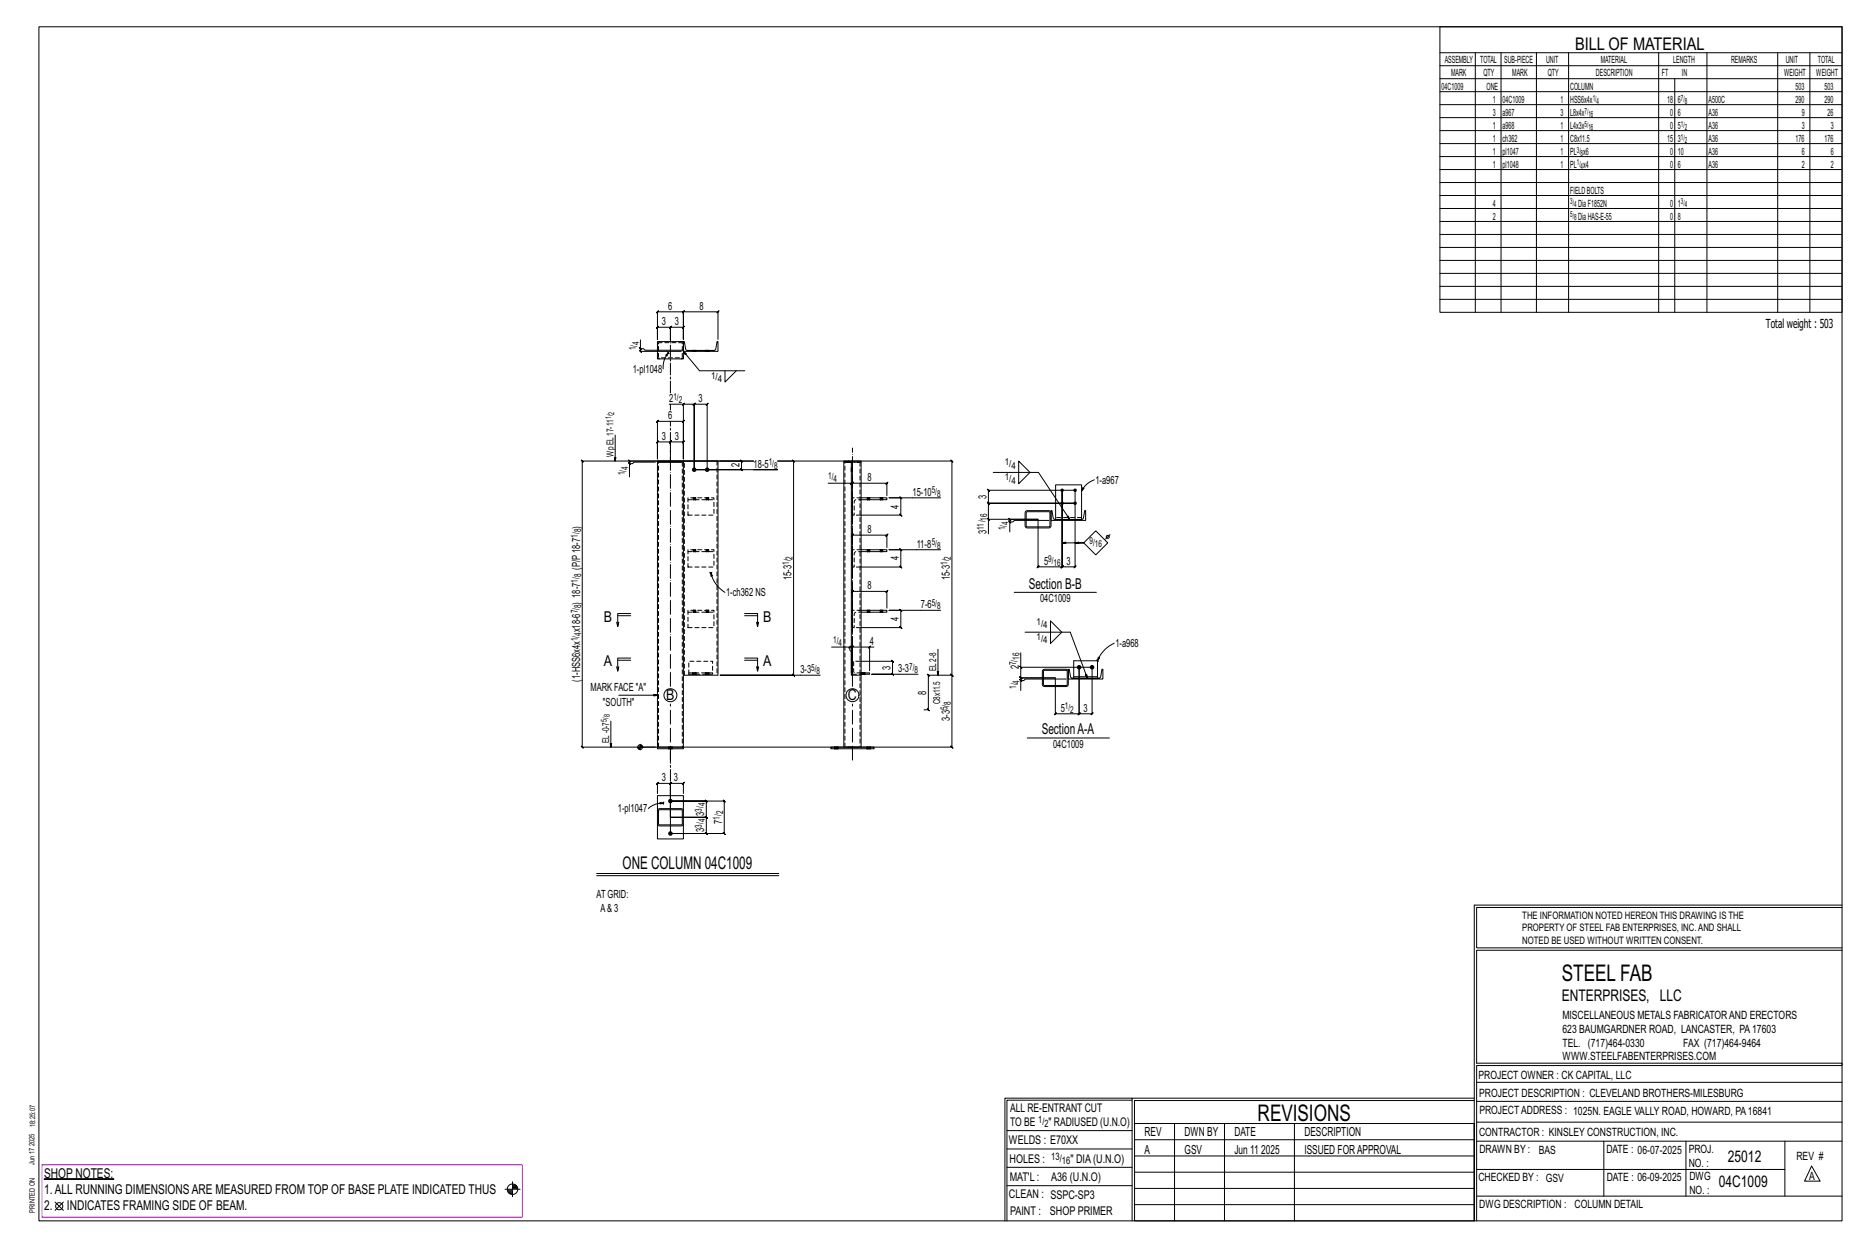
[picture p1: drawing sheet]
<svg xmlns="http://www.w3.org/2000/svg" width="914mm" height="610mm" viewBox="0 0 914 610" stroke-linecap="round" stroke-linejoin="round" font-family="sans-serif">
<g fill="#000" stroke="#000" stroke-width=".49">
<path d="M22 577h34z"/>
<circle cx="340" cy="230" r=".9"/>
<circle cx="346" cy="230" r=".9"/>
<circle cx="520" cy="240" r=".6"/>
<circle cx="526" cy="240" r=".6"/>
<circle cx="520" cy="246" r=".6"/>
<circle cx="526" cy="246" r=".6"/>
<circle cx="528" cy="326" r=".9"/>
<circle cx="535" cy="326" r=".9"/>
<circle cx="328" cy="392" r=".9"/>
<circle cx="328" cy="408" r=".9"/>
</g>
<g fill="none" stroke="#000" stroke-width=".49">
<path d="M19 13h883v584h-883zM705 13h197v140h-197zM705 26h197M705 32h197M705 39h197M722 26v127M735 26v127M752 26v127M768 26v127M812 26v127M820 39v114M836 26v127"/>
<path d="M870 26v127M886 26v127M705 45h197M705 51h197M705 58h197M705 64h197M705 70h197M705 77h197M705 83h197M705 89h197M705 96h197M705 102h197"/>
<path d="M705 108h197M705 115h197M705 121h197M705 127h197M705 134h197M322 153h-1l1-1v1h13h-1l1-1v1v13v-6l-1 1 1-1h-7h1l-1 1v-1v7v-7h1l-1 1v-1h-6l-1 1 1-1v6zM705 140h197M705 146h197M313 170l1 1zM313 166v5h2h1h18M313 171v1v-1l1 1h-1h20M322 167h13v9h-13z"/>
<path d="M326 174l1-1-1 1zM327 172v1M327 173a11 11 0 0 0-2 7M327 173h1M335 167l1 4h1h13l1-4v5h-16zM335 166v-13h-1l1-1v1h16l1-1-1 1v13M335 172l7 9h23M339 171h.1M339 172h.1M341 171h.1M341 172h.1M345 171h.1"/>
<path d="M345 172h.1M347 171h.1M347 172h.1M328 198h7v27M335 198h-1l1-1zM335 198h5h-1l1-1v1v32v-32h-1l1-1v1h6l1-1-1 1v32M355 181v6l5-6M301 213v13M322 206l-1 1 1-1h13l-1 1 1-1v19v-9l-1 1 1-1h-7h1l-1 1v-1v2l1-2-1 1v-1h-6l-1 1 1-1v9zM308 226l1 1zM308 227v-1h1l-1-1v1h55l-1-1 1 1v4l-1-1 1 1h-23h41h-12M321 226h-11v1h-2v6"/>
<path d="M322 226v140M323 226h10M335 226h16v104h-16M335 226h-13h13v140M353 226h16h-84v-1l1 1h-1v140v-1l1 1h-1h132M405 236h12l-1 1 1-1v1l1-1h-1M413 226v140M415 226h51l-1-1 1 1v104M416 226h-35h7v-1l1 1h-1v104l1 1-1-1h-35h48M417 231h.1M417 229h.1M417 226h5v104h-5z"/>
<path d="M417 226h-4h4h-3M486 231h22l16 23M499 226l5 5-5 6zM530 239h1l-2 1zM536 235a11 11 0 0 0-7 5M339 244h.1M341 244h.1M346 244h.1M347 244h.1M422 244h12h-12M425 244h.1M426 244h.1"/>
<path d="M431 244h.1M432 244h.1M434 242v-6h1l-1 1v-1h-17h1l-1 1v-1v15M460 244h-25h6l-1-1 1 1v8h-1l1 1v-1h-22M483 254l1 1zM484 254v-8v1l-1-1h1h42h-42v1l-1-1h1v-6l-1-1 1 1h42v37h1l-1 1v-1h-6l-1 1 1-1v-37v37l-1 1 1-1h-12h1l-1 1v-1v-23h-24v7M494 255l1 1zM502 250h12v1v7h-1h-11v-1zM502 251l12-1v7l-11 1zM508 254h-14l1 1-1-1v1M513 255h-16h-1h-2v5M514 250h1l1 4h14l1-4v5h-17z"/>
<path d="M517 254v-17h12v17M339 269h.1M339 270h.1M341 269h.1M341 270h.1M346 269h.1M346 270h.1M347 269h.1M347 270h.1M422 269h12v1h-12M425 269h.1M425 270h.1"/>
<path d="M426 269h.1M426 270h.1M431 269h.1M431 270h.1M432 269h.1M432 270h.1M434 268v-6l1-1-1 1h-17l1-1-1 1v14M460 269h-25h6l-1-1 1 1v8h-1l1 1v-1h-22M520 266h10h-4M530 266l6-6 6 6-6 5zM543 262l-2 2M339 299h.1"/>
<path d="M339 300h.1M341 299h.1M341 300h.1M346 299h.1M346 300h.1M347 299h.1M347 300h.1M347 280h1M348 280l1 2h-1zM348 280a16 16 0 0 0 7 10M348 280h.1M422 299h12v1h-12"/>
<path d="M425 299h.1M425 300h.1M426 299h.1M426 300h.1M431 299h.1M431 300h.1M432 299h.1M432 300h.1M434 298v-9h1l-1 1v-1h-17h1l-1 1v-1v17M460 299h-25h6l-1-1 1 1v8h-1l1 1v-1h-22M496 290h41M302 304v3"/>
<path d="M302 301h7M309 300h-7v7l1-3M364 300h7v7v-3M364 301h7M370 304l1 3M407 317h9v1l1 1v10M415 317l1-1zM416 317h1l1-1-1 1v12M426 317v-1l-1 1zM426 317h-9l1-1-1 1v12M428 317h-2v11M459 318v12"/>
<path d="M500 319v7h35v23l-1 1 1-1h-7h1l-1 1v-1v-23v23h1l-1 1v-1h-11l-1 1 1-1v-17h-17l-1-1 1 1v-6M502 309h22l8 23M514 304l6 5-6 6zM545 315a16 16 0 0 0-8 8M302 326v2M302 323h7M309 322h-7v6l1-2M339 329h.1M339 330h.1M341 329h.1M341 330h.1M345 329h.1"/>
<path d="M345 330h.1M347 329h.1M347 330h.1M364 322h7v6v-2M364 323h7M370 326l1 2M419 324h18l-1-1 1 1v6l-1-1 1 1h-10h22M422 329h4v1h-4M422 330v36M422 329h.1M422 330h.1M423 329h.1"/>
<path d="M423 330h.1M465 330l1 1zM499 326l1 1zM499 332l1 1zM511 328h11h1v7l-1 1h-11l-1-1zM511 328h11v7h-11zM517 332h-17l-1-1 1 1v1M522 332h-20l-1 1h-1v5M523 327l1 4 1 1h13l1-5h1v5h-17zM526 332v-1h11v1M526 331v-8h11v8M537 323h.1"/>
<path d="M537 323l1 1M538 322l-1 1zM299 353v13M303 340h19M452 347l3 1-1-1v-17l1 1-1-1h12h-1l1 1v-1v36l-1-1 1 1h-51M312 366h9M312 366h1M313 366h.1M313 367h.1M313 364v3M313 365h2M313 365h1"/>
<path d="M313 364h1M322 366h13h-13zM327 366h.1M329 366h.1M407 366h21h-21zM408 366h.1M410 366h.1M414 366h6M424 366h.1M426 366h.1M503 361h40M322 397v-8h13l-1 15h-12v-1v-6v-1h11l2 1"/>
<path d="M322 388v-5l-1 1 1-1h6v1l1-1h-1v17M323 396h11v7l-11 1zM323 393h2h-2zM325 393l-4 1-4 2M325 393h.1M325 392v1M328 392h27l-1-1 1 1v16l-1-1 1 1h-27h18l-1-1 1 1v-8l-1-1 1 1h-18h18l-1-1 1 1v-8l-1-1 1 1zM335 388v-5l-1 1 1-1h-7h1l-1 1v-1v25M322 403v7h13v-7M292 427h89M292 428h89M722 443v154"/>
<path d="M722 443h180M902 444h-179v20h179M902 465h-179v55h179v1h-179v76M554 538h-61v59M554 537h168M722 538h-167v13M723 539h179M723 530h179M493 553h61M555 550h167v47h-167zM555 558h167M575 550v47"/>
<path d="M599 550v47M634 550v47M723 549h179M723 558h179M785 558v27M825 558v27M874 558v27M251 578v8M251 580h1M493 571h61M493 562h61M555 573h167"/>
<path d="M555 566h167M723 572h151M887 570l4 8h-8zM27 588l4 4M31 588l-4 4M247 582h8M248 582h3M248 583h3M249 583h2M249 584h2M251 581h2M251 580h2"/>
<path d="M492 597v-60h62v60M493 580h61M555 589h167M555 581h167M723 585h179"/>
<circle cx="542" cy="263" r=".7"/>
<circle cx="328" cy="340" r="3"/>
<circle cx="417" cy="340" r="3"/>
<circle cx="313" cy="366" r="1.2"/>
<circle cx="29" cy="590" r="1.8"/>
<circle cx="251" cy="582" r="2.6"/>
</g>
<path d="M21 570h235v26h-235z" fill="none" stroke="#f0f" stroke-width=".5"/>
<g fill="none" stroke="#000" stroke-width=".49" stroke-dasharray="2 1.4">
<path d="M322 175l1 1M322 168h.1M323 168h11v7h-11zM323 167l-1 1M333 176l2-1M335 168l-2-1M339 171v1M339 171h.1M340 171v1zM340 171l-1 1M340 172h-1M340 171v1"/>
<path d="M341 171h.1M341 172h.1M341 172v-1M345 171v1M345 171h.1M346 171l-1 1M346 171v1zM346 171v1M346 172h.1M347 171v1M347 171h.1M347 172h.1"/>
<path d="M347 172v-1M334 226v140M351 226v104M417 230h.1M417 231h.1M417 230v-1M417 229h.1M420 226h-3h5M421 226v140M337 244h12v8h-12zM337 244h12M339 244h.1"/>
<path d="M340 244h-1M340 244h.1M340 244h1M341 244h-1M341 244h.1M346 244h.1M346 244h1zM347 244h.1M417 252h1v-7l1-1h3M422 244h-5v8M425 244h.1M426 244h.1"/>
<path d="M431 244h.1M431 244h1zM432 244h.1M529 253h-12M337 269h12v8h-12zM337 270h12M339 269v1M339 269h.1M340 269l-1 1M340 269v1zM340 269v1M340 270h.1"/>
<path d="M340 269h1M341 270h-1M341 270v-1M346 269v1M346 269h.1M346 269l1 1zM346 270h.1M347 269v1M347 269h.1M347 270h.1M347 270v-1M417 277h1v-6l1-1h3"/>
<path d="M422 269h-5v8M425 269v1M425 269h.1M425 269v1zM425 270h.1M426 269v1M426 269h.1M426 270h.1M426 270v-1M431 269v1M431 269h.1M431 269l1 1z"/>
<path d="M431 270h.1M432 269v1M432 269h.1M432 270h.1M432 270v-1M337 299h12v8h-12zM337 300h12M339 299v1M339 299h.1M340 299l-1 1M340 299v1zM340 299v1"/>
<path d="M340 300h.1M340 299h1M341 300h-1M341 300v-1M346 299v1M346 299h.1M346 299l1 1zM346 300h.1M347 299v1M347 299h.1M347 300h.1M347 300v-1"/>
<path d="M422 299h-5v8M425 299v1M425 299h.1M425 299v1zM425 300h.1M426 299v1M426 299h.1M426 300h.1M426 300v-1M431 299v1M431 299h.1M431 299l1 1z"/>
<path d="M431 300h.1M432 299v1M432 299h.1M432 300h.1M432 300v-1M417 307h1v-7h1h3M335 330v-104M337 324h12v6h-12zM339 329h.1M339 329v1M339 330h.1M339 330v-1"/>
<path d="M339 329l1 1zM340 330v-1M340 329h.1M340 330l1-1M341 330v-1M341 330h.1M345 329h.1M345 329v1M345 330h.1M346 330v-1M346 329v1zM346 330l1-1"/>
<path d="M346 329h.1M347 330v-1M347 330h.1M349 329h-12M417 330v-104M417 330h5M422 329h-4v-5h-1M422 329h.1M422 329v1M422 330h.1M422 330v-1M422 329v1z"/>
<path d="M422 330l1-1M422 329h1M423 330v-1M423 330h.1M322 366v-140M327 366h.1M328 366h.1M328 366h1M329 366h.1M408 366h1M408 366h.1M409 366h-1"/>
<path d="M409 366h.1M409 366h1M410 366h.1M414 366v-140M424 366h.1M425 366h.1M425 366h1M426 366h.1M322 397h.1"/>
</g>
<path d="M328 336v-117M417 336v-117M328 372v-28M417 372v-28" fill="none" stroke="#000" stroke-width=".49" stroke-dasharray="6.8 1 0 1"/>
<path d="M328 192v-24M328 201v-3M328 226v-20M328 400v-34" fill="none" stroke="#000" stroke-width=".49" stroke-dasharray="5.8 1 1 1"/>
<g font-size="11.2">
<text x="764" y="480">STEEL FAB</text>
<text x="616" y="548">REVISIONS</text>
</g>
<g font-size="8.6">
<text x="771" y="24">BILL OF MATERIAL</text>
<text x="305" y="425">ONE COLUMN 04C1009</text>
</g>
<g font-size="7.9">
<text x="765" y="490">ENTERPRISES, LLC</text>
<text x="846" y="569">25012</text>
<text x="841" y="581">04C1009</text>
</g>
<g font-size="7.3">
<text x="504" y="288">Section B-B</text>
<text x="296" y="304">B</text>
<text x="374" y="304">B</text>
<text x="296" y="326">A</text>
<text x="374" y="326">A</text>
<text x="326" y="342">B</text>
<text x="415" y="342">C</text>
<text x="510" y="359">SectionA-A</text>
</g>
<g font-size="6.6">
<text x="22" y="576">SHOP NOTES:</text>
<text x="22" y="584">1.ALL RUNNING DIMENSIONSARE MEASURED FROM TOP OF BASE PLATE INDICATED THUS</text>
<text x="22" y="592">2.</text>
<text x="33" y="592">INDICATES FRAMING SIDE OF BEAM.</text>
</g>
<g font-size="6.1">
<text x="864" y="161">Total weight : 503</text>
<text x="560" y="556">REV</text>
<text x="580" y="556">DWN BY</text>
<text x="604" y="556">DATE</text>
<text x="639" y="556">DESCRIPTION</text>
<text x="560" y="564">A</text>
<text x="580" y="564">GSV</text>
<text x="604" y="564">Jun 11</text>
<text x="617" y="564">2025</text>
<text x="639" y="564">ISSUED FORAPPROVAL</text>
</g>
<g font-size="5.9">
<text x="494" y="560">WELDS : E70XX</text>
<text x="494" y="569">HOLES :</text>
<text x="524" y="569">&quot; DIA(U.N.O)</text>
<text x="494" y="578">MAT'L :</text>
<text x="515" y="578">A36 (U.N.O)</text>
<text x="494" y="586">CLEAN : SSPC-SP3</text>
<text x="495" y="595">PAINT :</text>
<text x="514" y="595">SHOP PRIMER</text>
</g>
<g font-size="5.8">
<text x="494" y="544">ALL RE-ENTRANT CUT</text>
<text x="494" y="551">TO BE</text>
<text x="513" y="551">&quot; RADIUSED (U.N.O)</text>
</g>
<g font-size="5.6">
<text x="765" y="499">MISCELLANEOUS METALS FABRICATORAND ERECTORS</text>
<text x="765" y="505">623 BAUMGARDNER ROAD, LANCASTER, PA17603</text>
<text x="765" y="512">TEL. (717)464-0330</text>
<text x="824" y="512">FAX (717)464-9464</text>
<text x="765" y="519">WWW.STEELFABENTERPRISES.COM</text>
<text x="724" y="528">PROJECT OWNER : CK CAPITAL, LLC</text>
<text x="724" y="537">PROJECT DESCRIPTION : CLEVELAND BROTHERS-MILESBURG</text>
<text x="724" y="545">PROJECTADDRESS : 1025N. EAGLE VALLY ROAD, HOWARD, PA16841</text>
<text x="724" y="556">CONTRACTOR : KINSLEY CONSTRUCTION, INC.</text>
<text x="724" y="564">DRAWN BY :</text>
<text x="753" y="564">BAS</text>
<text x="786" y="564">DATE : 06-07-2025</text>
<text x="827" y="564">PROJ.</text>
<text x="879" y="568">REV #</text>
<text x="827" y="571">NO. :</text>
<text x="724" y="578">CHECKED BY : GSV</text>
<text x="787" y="578">DATE : 06-09-2025</text>
<text x="827" y="578">DWG</text>
<text x="886" y="578">A</text>
<text x="827" y="584">NO. :</text>
<text x="724" y="591">DWG DESCRIPTION : COLUMN DETAIL</text>
</g>
<g font-size="5.5">
<text x="327" y="152">6</text>
<text x="342" y="152">8</text>
<text x="324" y="159">3</text>
<text x="330" y="159">3</text>
<text x="310" y="182">1-pl1048</text>
<text x="328" y="197">2</text>
<text x="342" y="197">3</text>
<text x="327" y="205">6</text>
<text x="324" y="215">3</text>
<text x="330" y="215">3</text>
<text x="362" y="229" transform="rotate(-90 362 229)">2</text>
<text x="369" y="229">18-5</text>
<text x="425" y="235">8</text>
<text x="536" y="237">1-a967</text>
<text x="447" y="243">15-10</text>
<text x="483" y="244" transform="rotate(-90 483 244)">3</text>
<text x="440" y="249" transform="rotate(-90 440 249)">4</text>
<text x="284" y="259" transform="rotate(-90 284 259)">)</text>
<text x="425" y="261">8</text>
<text x="483" y="261" transform="rotate(-90 483 261)">3</text>
<text x="449" y="268">11-8</text>
<text x="440" y="274" transform="rotate(-90 440 274)">4</text>
<text x="284" y="279" transform="rotate(-90 284 279)">(P/P18-7</text>
<text x="511" y="276">5</text>
<text x="522" y="276">3</text>
<text x="387" y="284" transform="rotate(-90 387 284)">15-3</text>
<text x="465" y="284" transform="rotate(-90 465 284)">15-3</text>
<text x="355" y="292">1-ch362 NS</text>
<text x="425" y="288">8</text>
<text x="284" y="296" transform="rotate(-90 284 296)">) 18-7</text>
<text x="451" y="298">7-6</text>
<text x="509" y="295">04C1009</text>
<text x="440" y="304" transform="rotate(-90 440 304)">4</text>
<text x="284" y="309" transform="rotate(-90 284 309)">x18-6</text>
<text x="426" y="316">4</text>
<text x="546" y="317">1-a968</text>
<text x="392" y="329">3-3</text>
<text x="436" y="328" transform="rotate(-90 436 328)">3</text>
<text x="440" y="329">3-3</text>
<text x="499" y="328" transform="rotate(-90 499 328)">2</text>
<text x="284" y="334" transform="rotate(-90 284 334)">(1-HSS6x4x</text>
<text x="289" y="338">MARK FACE &quot;A&quot;</text>
<text x="453" y="340" transform="rotate(-90 453 340)">8</text>
<text x="295" y="345">&quot;SOUTH&quot;</text>
<text x="465" y="353" transform="rotate(-90 465 353)">3-3</text>
<text x="519" y="348">5</text>
<text x="530" y="348">3</text>
<text x="515" y="366">04C1009</text>
<text x="324" y="382">3</text>
<text x="330" y="382">3</text>
<text x="302" y="397">1-pl1047</text>
<text x="345" y="399" transform="rotate(-90 345 399)">3</text>
<text x="345" y="407" transform="rotate(-90 345 407)">3</text>
<text x="354" y="403" transform="rotate(-90 354 403)">7</text>
<text x="292" y="440">AT GRID:</text>
<text x="294" y="446">A&amp; 3</text>
</g>
<g font-size="5">
<text x="745" y="450">THE INFORMATION NOTED HEREON THIS DRAWING IS THE</text>
<text x="745" y="456">PROPERTY OF STEEL FAB ENTERPRISES, INC.AND SHALL</text>
<text x="745" y="462">NOTED BE USED WITHOUT WRITTEN CONSENT.</text>
<text x="508" y="550">1/</text>
<text x="511" y="551">2</text>
<text x="515" y="568">13/</text>
<text x="520" y="570">16</text>
</g>
<g font-size="4.9">
<text x="707" y="31">ASSEMBLY</text>
<text x="725" y="31">TOTAL</text>
<text x="736" y="31">SUB-PIECE</text>
<text x="757" y="31">UNIT</text>
<text x="784" y="31">MATERIAL</text>
<text x="819" y="31">LENGTH</text>
<text x="847" y="31">REMARKS</text>
<text x="874" y="31">UNIT</text>
<text x="890" y="31">TOTAL</text>
<text x="710" y="37">MARK</text>
<text x="726" y="37">QTY</text>
<text x="740" y="37">MARK</text>
<text x="758" y="37">QTY</text>
<text x="781" y="37">DESCRIPTION</text>
<text x="814" y="37">FT</text>
<text x="823" y="37">IN</text>
<text x="873" y="37">WEIGHT</text>
<text x="889" y="37">WEIGHT</text>
<text x="706" y="44">04C1009</text>
<text x="728" y="44">ONE</text>
<text x="769" y="44">COLUMN</text>
<text x="879" y="44">503</text>
<text x="893" y="44">503</text>
<text x="731" y="50">1</text>
<text x="736" y="50">04C1009</text>
<text x="764" y="50">1</text>
<text x="769" y="50">HSS6x4x</text>
<text x="816" y="50">18</text>
<text x="821" y="50">6</text>
<text x="836" y="50">A500C</text>
<text x="879" y="50">290</text>
<text x="893" y="50">290</text>
<text x="731" y="57">3</text>
<text x="736" y="57">a967</text>
<text x="764" y="57">3</text>
<text x="769" y="57">L8x4x</text>
<text x="818" y="57">0</text>
<text x="821" y="57">6</text>
<text x="836" y="57">A36</text>
<text x="882" y="57">9</text>
<text x="895" y="57">26</text>
<text x="731" y="63">1</text>
<text x="736" y="63">a968</text>
<text x="764" y="63">1</text>
<text x="769" y="63">L4x3x</text>
<text x="818" y="63">0</text>
<text x="821" y="63">5</text>
<text x="836" y="63">A36</text>
<text x="882" y="63">3</text>
<text x="896" y="63">3</text>
<text x="731" y="69">1</text>
<text x="736" y="69">ch362</text>
<text x="764" y="69">1</text>
<text x="769" y="69">C8x11.5</text>
<text x="816" y="69">15</text>
<text x="821" y="69">3</text>
<text x="836" y="69">A36</text>
<text x="879" y="69">176</text>
<text x="893" y="69">176</text>
<text x="731" y="76">1</text>
<text x="736" y="76">pl1047</text>
<text x="764" y="76">1</text>
<text x="769" y="76">PL x6</text>
<text x="818" y="76">0</text>
<text x="821" y="76">10</text>
<text x="836" y="76">A36</text>
<text x="882" y="76">6</text>
<text x="896" y="76">6</text>
<text x="731" y="82">1</text>
<text x="736" y="82">pl1048</text>
<text x="764" y="82">1</text>
<text x="769" y="82">PL x4</text>
<text x="818" y="82">0</text>
<text x="821" y="82">6</text>
<text x="836" y="82">A36</text>
<text x="882" y="82">2</text>
<text x="896" y="82">2</text>
<text x="769" y="95">FIELDBOLTS</text>
<text x="731" y="101">4</text>
<text x="772" y="101">DiaF1852N</text>
<text x="818" y="101">0</text>
<text x="821" y="101">1</text>
<text x="731" y="107">2</text>
<text x="772" y="107">DiaHAS-E-55</text>
<text x="818" y="107">0</text>
<text x="821" y="107">8</text>
</g>
<g font-size="4.7">
<text x="311" y="171" transform="rotate(-90 311 171)">1/</text>
<text x="313" y="169" transform="rotate(-90 313 169)">4</text>
<text x="348" y="185">1/</text>
<text x="351" y="187">4</text>
<text x="330" y="196">1/</text>
<text x="332" y="197">2</text>
<text x="300" y="223" transform="rotate(-90 300 223)">Wp EL17-11</text>
<text x="376" y="228">1/</text>
<text x="492" y="228">1/</text>
<text x="306" y="233" transform="rotate(-90 306 233)">1/</text>
<text x="308" y="230" transform="rotate(-90 308 230)">4</text>
<text x="379" y="229">8</text>
<text x="495" y="229">4</text>
<text x="405" y="234">1/</text>
<text x="408" y="236">4</text>
<text x="492" y="235">1/</text>
<text x="495" y="237">4</text>
<text x="456" y="241">5/</text>
<text x="459" y="243">8</text>
<text x="483" y="255" transform="rotate(-90 483 255)">16</text>
<text x="494" y="257" transform="rotate(-90 494 257)">4</text>
<text x="283" y="263" transform="rotate(-90 283 263)">1/</text>
<text x="284" y="261" transform="rotate(-90 284 261)">8</text>
<text x="482" y="259" transform="rotate(-90 482 259)">11/</text>
<text x="492" y="259" transform="rotate(-90 492 259)">1/</text>
<text x="456" y="267">5/</text>
<text x="459" y="268">8</text>
<text x="533" y="266">9/</text>
<text x="536" y="268">16</text>
<text x="388" y="274" transform="rotate(-90 388 274)">2</text>
<text x="465" y="274" transform="rotate(-90 465 274)">2</text>
<text x="513" y="275">9/</text>
<text x="386" y="276" transform="rotate(-90 386 276)">1/</text>
<text x="464" y="276" transform="rotate(-90 464 276)">1/</text>
<text x="516" y="277">16</text>
<text x="283" y="285" transform="rotate(-90 283 285)">1/</text>
<text x="284" y="282" transform="rotate(-90 284 282)">8</text>
<text x="284" y="297" transform="rotate(-90 284 297)">8</text>
<text x="456" y="296">5/</text>
<text x="459" y="298">8</text>
<text x="283" y="300" transform="rotate(-90 283 300)">7/</text>
<text x="507" y="306">1/</text>
<text x="284" y="311" transform="rotate(-90 284 311)">4</text>
<text x="511" y="307">4</text>
<text x="283" y="314" transform="rotate(-90 283 314)">1/</text>
<text x="408" y="314">1/</text>
<text x="410" y="316">4</text>
<text x="507" y="313">1/</text>
<text x="511" y="315">4</text>
<text x="499" y="323" transform="rotate(-90 499 323)">16</text>
<text x="397" y="328">5/</text>
<text x="400" y="330">8</text>
<text x="445" y="328">7/</text>
<text x="448" y="329">8</text>
<text x="458" y="328" transform="rotate(-90 458 328)">EL2-8</text>
<text x="497" y="325" transform="rotate(-90 497 325)">7/</text>
<text x="499" y="334" transform="rotate(-90 499 334)">4</text>
<text x="497" y="337" transform="rotate(-90 497 337)">1/</text>
<text x="460" y="345" transform="rotate(-90 460 345)">C8x11.5</text>
<text x="464" y="347" transform="rotate(-90 464 347)">5/</text>
<text x="465" y="345" transform="rotate(-90 465 345)">8</text>
<text x="521" y="347">1/</text>
<text x="524" y="349">2</text>
<text x="298" y="363" transform="rotate(-90 298 363)">EL-0-7</text>
<text x="345" y="394" transform="rotate(-90 345 394)">4</text>
<text x="344" y="397" transform="rotate(-90 344 397)">3/</text>
<text x="352" y="401" transform="rotate(-90 352 401)">1/</text>
<text x="354" y="398" transform="rotate(-90 354 398)">2</text>
<text x="344" y="405" transform="rotate(-90 344 405)">3/</text>
<text x="345" y="402" transform="rotate(-90 345 402)">4</text>
</g>
<g font-size="4.2">
<text x="780" y="49">1/</text>
<text x="781" y="51">4</text>
<text x="823" y="49">7/</text>
<text x="825" y="51">8</text>
<text x="776" y="56">7/</text>
<text x="778" y="57">16</text>
<text x="776" y="62">5/</text>
<text x="778" y="63">16</text>
<text x="823" y="62">1/</text>
<text x="825" y="63">2</text>
<text x="823" y="68">1/</text>
<text x="825" y="70">2</text>
<text x="772" y="75">3/</text>
<text x="774" y="76">8</text>
<text x="772" y="81">1/</text>
<text x="774" y="82">4</text>
<text x="769" y="100">3/</text>
<text x="770" y="101">4</text>
<text x="823" y="100">3/</text>
<text x="825" y="101">4</text>
<text x="769" y="106">5/</text>
<text x="770" y="108">8</text>
</g>
<g font-size="4">
<text x="301" y="203" transform="rotate(-90 301 203)">2</text>
<text x="299" y="205" transform="rotate(-90 299 205)">1/</text>
<text x="297" y="353" transform="rotate(-90 297 353)">5/</text>
<text x="299" y="351" transform="rotate(-90 299 351)">8</text>
</g>
<g font-size="3.7">
<text x="17" y="551" transform="rotate(-90 17 551)">18:25:07</text>
<text x="17" y="561" transform="rotate(-90 17 561)">2025</text>
<text x="17" y="570" transform="rotate(-90 17 570)">Jun 17</text>
<text x="17" y="593" transform="rotate(-90 17 593)">PRINTED ON</text>
</g>
</svg>
